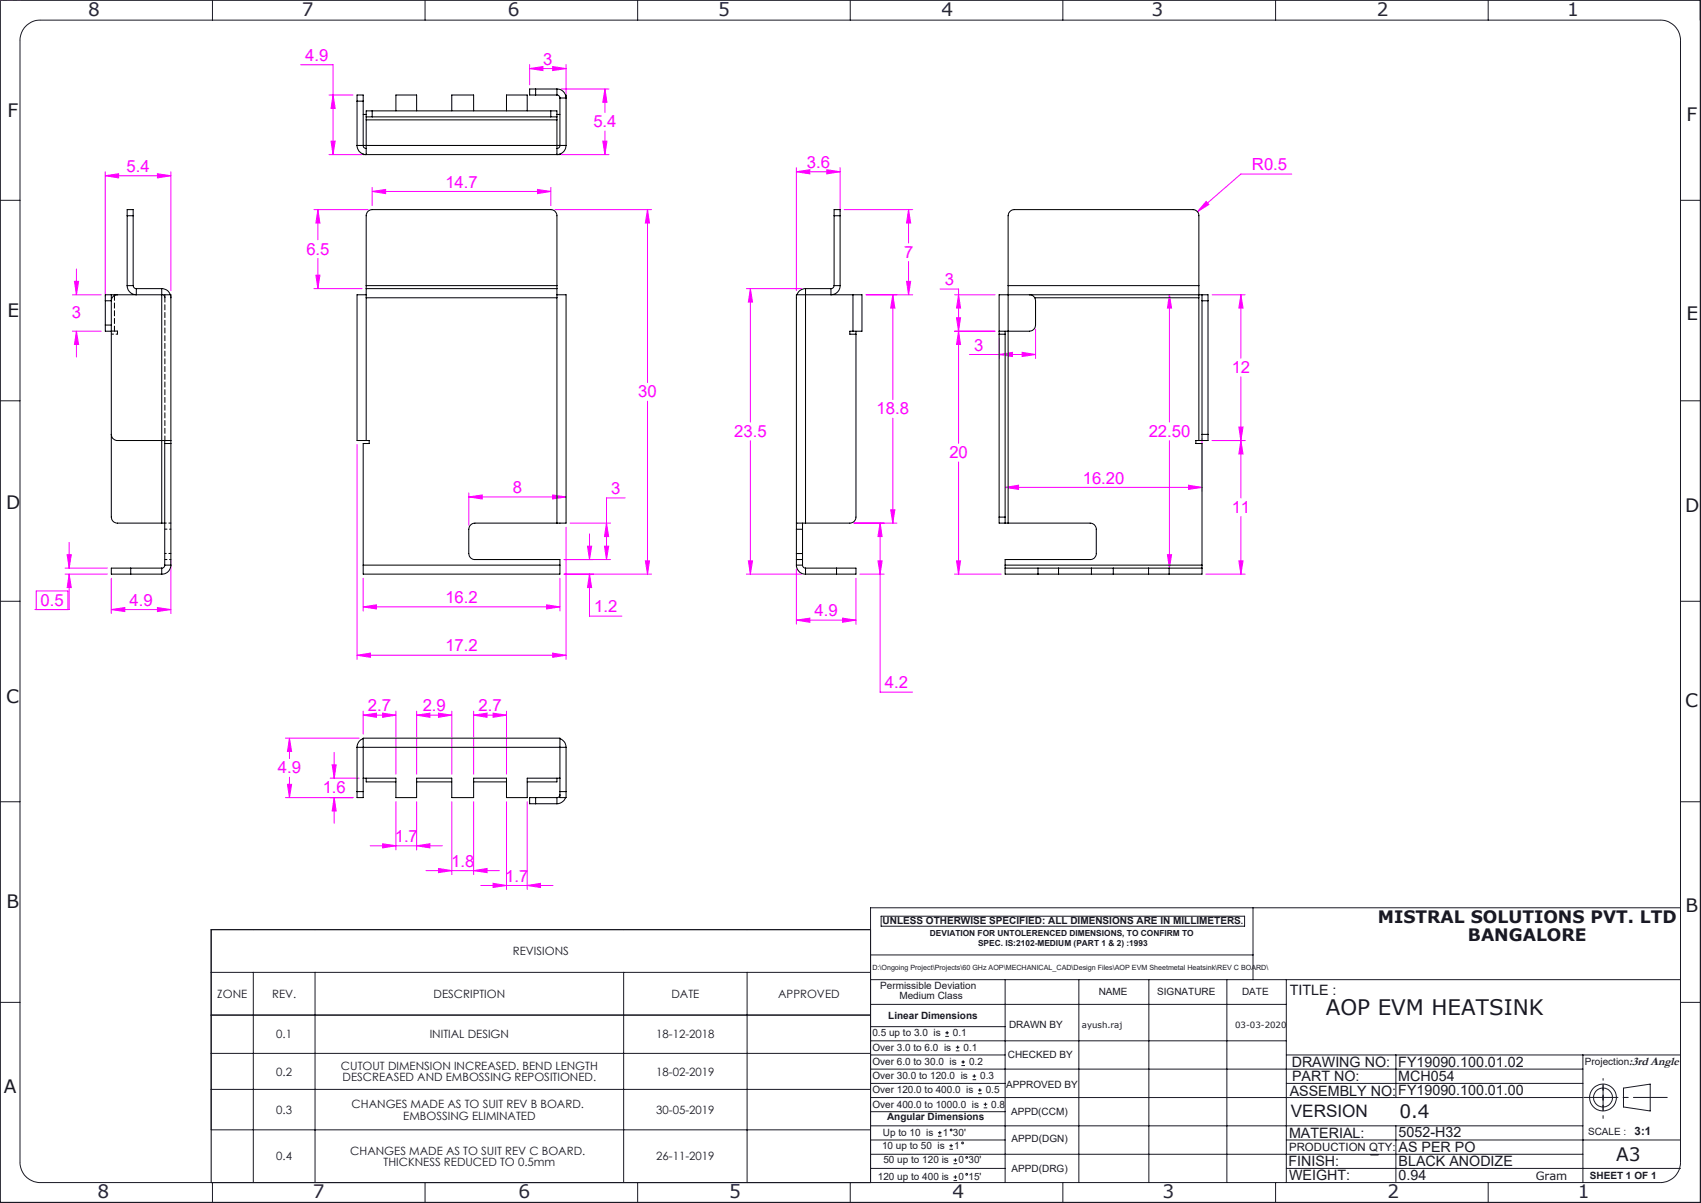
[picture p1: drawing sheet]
<svg xmlns="http://www.w3.org/2000/svg" width="420mm" height="297mm" viewBox="0 0 420 297" stroke-linecap="round" stroke-linejoin="round" font-family="sans-serif">
<g fill="none" stroke="#191924" stroke-width=".25">
<path d="M52.5 0v5M105 0v5M157.4 0v5M209.9 0v5M262.4 0v5M315 0v5M367.5 0v5M6.2 6.7l1-.9a4.6 4.6 0 0 1 2.7-.8h400a4.9 4.9 0 0 1 5 4.9v277a4.9 4.9 0 0 1-5 5.1h-400a5 5 0 0 1-5-5.1v-277.3l.4-1.6zM0 49.5h4.9M414.9 49.5h5M0 99h4.9M414.9 99h5"/>
<path d="M0 148.4h4.9M414.9 148.4h5M0 197.9h4.9M414.9 197.9h5M214.9 235.8h94.5M214.9 229.5h-162.8v49.4h162.8M217.6 226.2h89.7v2.5h-89.7zM309.4 224.1v17.8M414.9 224.1h-200v67.9M0 247.5h4.9M52.1 240.1h162.8M52.1 250.6h162.8"/>
<path d="M62.5 240.1v51.9M77.8 240.1v51.9M154 240.1v51.9M184.5 240.1v51.9M214.9 241.9h200M214.9 248h102.7M214.9 253.5h33.3M214.9 257h102.7M233.4 255.9h.9M233.4 255h.9M233.9 254.5v.9M236 259.4h.9"/>
<path d="M236 258.5h.9M236.5 258.1v.9M248.2 241.9v50.1M266.4 241.9v50.1M283.7 241.9v50.1M302.9 241.9v50.1M317.6 241.9v50.1M414.9 247.5h5M52.1 260.1h162.8M52.1 269h162.8M214.9 260.5h33.3M214.9 271h175.9"/>
<path d="M214.9 278h175.9M214.9 263.9h175.9M214.9 267.5h33.3M214.9 274.5h33.3M231.6 279.6h.9M232.1 279.2v.9M237.4 263.1h.9M237.4 262.2h.9M237.8 261.8v.8M240.1 266.6h.9M240.1 265.7h.9M240.6 265.2v.9"/>
<path d="M241.5 270h.9M241.5 269.1h.9M241.9 268.7v.9M242.9 273.5h.9M242.9 272.6h.9M243.3 272.2v.9M317.6 260.5h97.3M317.6 267.5h73.2M344.7 260.5v10.5M344.7 278v13.7M390.8 260.5v31.5M395.8 267.6v3.4"/>
<path d="M400.9 268.6l6.6-1v6.7l-6.6-1zM52.5 292v5M105 292v5M157.4 292v5M209.9 292v5M214.9 281.4h33.3M214.9 288.5h33.3M214.9 285h175.9M231.6 280.5h.9M234.4 283.7h.9M234.4 282.9h.9M234.8 282.4v.9"/>
<path d="M235.4 291.5h.9M235.4 290.6h.9M235.4 287.3h.9M235.4 286.4h.9M235.9 286v.9M235.9 290.2v.8M262.4 292v5M315 292v5M317.6 281.4h97.3M317.6 288.5h97.3M338.5 285.1h1.8M367.5 292v5"/>
<path d="M419.9 292v5"/>
<circle cx="234.8" cy="279" r=".21"/>
<circle cx="395.8" cy="271" r="3.3"/>
<circle cx="395.8" cy="271" r="2.33"/>
<circle cx="237.7" cy="282.2" r=".22"/>
<circle cx="238.7" cy="285.7" r=".22"/>
<circle cx="238.7" cy="289.9" r=".22"/>
</g>
<g fill="none" stroke="#f0f" stroke-width=".25">
<path d="M74.2 16h8v22.2M130.8 16.9l3.3-.5v1zM130.8 15.9v5.1M130.8 16.9h9M136.5 16.4l3.3 .5-3.3 .5zM139.8 15.9v7.3M81.2 38.2h8.2M81.2 23.5h6M81.7 34.9h1.1l-.6 3.3zM82.2 23.5l.6 3.3h-1.1zM138.5 22h11.9M138.5 38.2h11.9"/>
<path d="M148.8 34.9h1.1l-.5 3.3zM149.4 22l.5 3.3h-1.1zM149.4 22v5.8M149.4 32.3v5.9M26 43.4l3.3-.5v1zM26 42.4v30.9M26 43.4h16.2M38.9 42.9l3.3 .5-3.3 .5zM42.2 42.4v29.4M77.5 51.7h13.4M78.5 51.7l.5 3.4h-1zM78.5 51.7v7.5"/>
<path d="M91.9 47.3l3.3-.5v1zM91.9 46.3v4.5M91.9 47.3h44.1M132.7 46.8l3.3 .5-3.3 .5zM136 46.3v4.5M137 51.7h23.9M159.9 51.7l.5 3.4h-1.1zM159.9 51.7v42.8M196.6 42.4l3.4-.5v1zM196.6 41.4v30.4M196.6 42.4h10.8M204.2 41.9l3.2 .5-3.2 .5z"/>
<path d="M207.4 41.4v10.8M208.5 51.7h16.9M224.3 51.7l.6 3.4h-1.1zM224.3 51.7v8.3M297.8 49.7l.7 .8-2.8 1.8zM318.9 43h-12.5l-10.7 9.3M17.9 72.8h7.1M18.4 69.5h1l-.5 3.3zM18.9 66.4v6.4M77.5 71.3h11.9M78 67.9h1l-.5 3.4zM78.5 63.8v7.5"/>
<path d="M184.3 71.3h13.6M185.3 71.3l.5 3.3h-1zM185.3 71.3v32.9M213.9 72.8h11.5M220.5 72.8l.4 3.3h-1zM220.5 72.8v25.9M223.8 69.5h1.1l-.6 3.3zM224.3 64.6v8.2M232.1 71.4h4.6v38.1M235.7 72.8h10M236.2 78.5h1l-.5 3.3zM236.7 72.8l.5 3.3h-1z"/>
<path d="M288.7 72.8l.6 3.3h-1zM288.7 72.8v31.4M299.3 72.8h8.1M306.4 72.8l.5 3.3h-1zM306.4 72.8v15.6M17.9 81.8h7.1M18.9 81.8l.5 3.3h-1zM18.9 81.8v6.3M159.9 99.1v42.6M235.7 81.8h10M236.7 81.8l.5 3.3h-1zM239.4 87.5h16.3"/>
<path d="M246.7 87.5l3.3-.5v1zM246.7 83.5v5M252.4 87l3.3 .5-3.3 .5zM255.7 81.2v7.3M306.4 93.1v29.8M88.2 109.7v53.1M185.3 108.8v32.9M220.5 103.3v25.8M236.7 114v27.7M288.7 108.8v31.5M293.5 119.8l3.3 .5-3.3 .5zM296.8 108.3v13"/>
<path d="M299.3 108.8h8.1M305.9 105.4h1l-.5 3.4zM306.4 108.8l.5 3.3h-1zM16.6 136.9h1l-.5 3.4zM17.1 133.9v6.4M42.2 138.4v13.1M115.7 122.7l3.4-.5v1zM115.7 121.7v7.9M115.7 122.7h24.1M136.5 122.2l3.3 .5-3.3 .5zM139.3 138.1h11.4M139.8 130.2v32.6"/>
<path d="M140.8 129.1h9.9M145.1 134.9h1l-.5 3.2zM145.6 131.8v6.3M149.3 134.9h1l-.5 3.2zM149.8 129.1l.5 3.4h-1zM154.3 122.9h-4.5v15.2M159.3 138.5h1.1l-.5 3.2zM184.8 138.5h1l-.5 3.2zM210.9 129.1h10.5M216.8 138.5h1l-.5 3.2zM217.3 129.1l.5 3.4h-1zM217.3 129.1v41.8h8"/>
<path d="M219.9 125.9h1l-.4 3.2zM236.2 138.5h1l-.5 3.2zM248.2 120.3l3.3-.5v1zM248.2 120.3h48.6M288.3 136.9h1l-.6 3.4zM305.9 138.5h1l-.5 3.2zM306.4 127.6v14.1M9 150.5v-4.6h7.8v4.6M16.1 141.7h10.4M16.1 140.3h10.4M17.1 141.7l.5 3.4h-1zM17.1 141.7v8.8h-8.5"/>
<path d="M27.5 150.5l3.3-.5v1zM27.5 142.8v8.7M27.5 150.5h14.7M38.9 150l3.3 .5-3.3 .5zM89.7 149.8l3.3-.5v1.1zM89.7 142.8v8M89.7 149.8h48.6M135 149.3l3.3 .5-3.3 .6zM138.3 142.8v8M139.3 141.7h21.6M145.6 141.7l.5 3.4h-1zM145.6 141.7v10.4h8"/>
<path d="M184.3 141.7h13.6M196.6 153.1l3.4-.5v1zM196.6 140.5v13.6M196.6 153.1h14.7M208 152.6l3.3 .5-3.3 .5zM211.3 142.8v11.3M212.3 141.7h6M235.7 141.7h11.5M297.8 141.7h9.6M88.2 161.8l3.3-.5v1zM88.2 161.8h51.6M89.7 176.6l3.3-.5v1z"/>
<path d="M89.7 175.6v5.6M89.7 176.6h8.1M94.5 176.1l3.3 .5-3.3 .5zM97.8 175.6v15.5M102.9 176.6l3.3-.5v1zM102.9 176.6h8.6M102.9 175.6v15.5M108.3 176.1l3.2 .5-3.2 .5zM111.5 175.6v15.5M116.9 176.6l3.4-.5v1zM116.9 176.6h8.2M116.9 175.6v15.5"/>
<path d="M121.7 176.1l3.4 .5-3.4 .5zM125.1 175.6v15.5M136.5 161.3l3.3 .5-3.3 .5zM70.5 196.9h16.7M70.5 182.2h18.2M71 193.6h1l-.5 3.3zM71.5 182.2l.5 3.3h-1zM71.5 182.2v5.1M71.5 191.9v5M81.5 192.1h7.2M82 188.8h1l-.5 3.3zM82.5 196.9l.5 3.3h-1z"/>
<path d="M82.5 185.8v6.3M82.5 196.9v6.4M97.8 197.9v11.9M102.9 197.9v11.9M111.5 197.9v18M116.9 197.9v18M125.1 197.9v21.7M130.2 197.9v21.7M91.4 208.8h17.8M94.5 208.3l3.3 .5-3.3 .5zM102.9 208.8l3.3-.5v1zM105.2 214.9h18.1"/>
<path d="M108.3 214.4l3.2 .5-3.2 .5zM116.9 214.9l3.4-.5v1zM118.7 218.6h17.8M121.7 218.1l3.4 .5-3.4 .5zM130.2 218.6l3.3-.5v1z"/>
</g>
<path d="M52.1 229.5h162.8v62.5h-162.8zM52.1 250.6h162.8" fill="none" stroke="#000" stroke-width=".25"/>
<path d="M395.8 268.6v4.7M395.8 270.9v-4.6" fill="none" stroke="#191924" stroke-width=".25" stroke-dasharray="15.2 1.3 1.3 1.3" stroke-dashoffset="14.8"/>
<path d="M391.1 270.9h20.6" fill="none" stroke="#191924" stroke-width=".25" stroke-dasharray="15.2 1.3 1.3 1.3" stroke-dashoffset="6.9"/>
<path d="M395.8 270.9v3.3" fill="none" stroke="#191924" stroke-width=".25" stroke-dasharray="15.2 1.3 1.3 1.3"/>
<path d="M395.8 270.9v5.2" fill="none" stroke="#191924" stroke-width=".25" stroke-dasharray="15.2 1.3 1.3 1.3" stroke-dashoffset="14.6"/>
<path d="M0 0h419.9v297h-419.9z" fill="none" stroke="#191924" stroke-width=".5"/>
<path d="M135 149.3l3.3 .5-3.3 .6zM89.7 149.8l3.3-.5v1.1zM132.7 46.8l3.3 .5-3.3 .5zM91.9 47.3l3.3-.5v1zM136.5 161.3l3.3 .5-3.3 .5zM88.2 161.8l3.3-.5v1zM159.9 51.7l.5 3.4h-1.1zM159.3 138.5h1.1l-.5 3.2zM78 67.9h1l-.5 3.4zM78.5 51.7l.5 3.4h-1zM115.7 122.7l3.4-.5v1zM136.5 122.2l3.3 .5-3.3 .5zM145.1 134.9h1l-.5 3.2zM145.6 141.7l.5 3.4h-1zM149.8 129.1l.5 3.4h-1zM149.3 134.9h1l-.5 3.2zM196.6 153.1l3.4-.5v1zM208 152.6l3.3 .5-3.3 .5zM217.3 129.1l.5 3.4h-1zM216.8 138.5h1l-.5 3.2zM184.8 138.5h1l-.5 3.2zM185.3 71.3l.5 3.3h-1zM196.6 42.4l3.4-.5v1zM204.2 41.9l3.2 .5-3.2 .5zM224.3 51.7l.6 3.4h-1.1zM223.8 69.5h1.1l-.6 3.3zM220.5 72.8l.4 3.3h-1zM219.9 125.9h1l-.4 3.2zM149.4 22l.5 3.3h-1.1zM148.8 34.9h1.1l-.5 3.3zM136.5 16.4l3.3 .5-3.3 .5zM130.8 16.9l3.3-.5v1zM82.2 23.5l.6 3.3h-1.1zM81.7 34.9h1.1l-.6 3.3zM27.5 150.5l3.3-.5v1zM38.9 150l3.3 .5-3.3 .5zM26 43.4l3.3-.5v1zM38.9 42.9l3.3 .5-3.3 .5zM16.6 136.9h1l-.5 3.4zM17.1 141.7l.5 3.4h-1zM18.4 69.5h1l-.5 3.3zM18.9 81.8l.5 3.3h-1zM94.5 176.1l3.3 .5-3.3 .5zM89.7 176.6l3.3-.5v1zM102.9 208.8l3.3-.5v1zM94.5 208.3l3.3 .5-3.3 .5zM108.3 176.1l3.2 .5-3.2 .5zM102.9 176.6l3.3-.5v1zM116.9 214.9l3.4-.5v1zM108.3 214.4l3.2 .5-3.2 .5zM121.7 176.1l3.4 .5-3.4 .5zM116.9 176.6l3.4-.5v1zM130.2 218.6l3.3-.5v1zM121.7 218.1l3.4 .5-3.4 .5zM82.5 196.9l.5 3.3h-1zM82 188.8h1l-.5 3.3zM71.5 182.2l.5 3.3h-1zM71 193.6h1l-.5 3.3zM252.4 87l3.3 .5-3.3 .5zM246.7 87.5l3.3-.5v1zM236.7 72.8l.5 3.3h-1zM236.2 78.5h1l-.5 3.3zM236.7 81.8l.5 3.3h-1zM236.2 138.5h1l-.5 3.2zM248.2 120.3l3.3-.5v1zM293.5 119.8l3.3 .5-3.3 .5zM288.3 136.9h1l-.6 3.4zM288.7 72.8l.6 3.3h-1zM305.9 138.5h1l-.5 3.2zM306.4 108.8l.5 3.3h-1zM306.4 72.8l.5 3.3h-1zM305.9 105.4h1l-.5 3.4zM297.8 49.7l-2.1 2.6 2.8-1.8z" fill="#f0f"/>
<g fill="none" stroke="#000" stroke-width=".25">
<path d="M88.2 25v-1.5h1.5v1.5M88.2 25v10.9M88.2 35.9h51.6M88.2 25h1.5M89.7 25v10.9a.67 .67 0 0 0 .7 .8M89.7 38v.2h48.6v-.2M89.7 28.3h.7M90.4 28.9h1.5M90.4 28.9v.7M90.4 29.6v8.6a2.29 2.29 0 0 1-2.2-2.3M90.4 29.6h47.1M91.9 27.4h-1.5v1.5"/>
<path d="M91.9 28.9h44.1M91.9 27.4v1.5M91.9 27.4h44.1M97.8 27.4v-3.9h5.1v3.9M111.5 27.4v-3.9h5.4v3.9M125.1 27.4v-3.9h5.1v3.9M132.3 22h-1.5v1.5h1.5M132.3 22v1.5M132.3 23.5h5.2M132.3 22h5.2M136 28.9h1.5M136 27.4h1.5v1.5"/>
<path d="M136 27.4v1.5M137.5 28.9v.7M137.5 29.6v8.6a2.29 2.29 0 0 0 2.3-2.3M137.5 22a2.23 2.23 0 0 1 2.3 2.2h-1.5M137.5 23.5a.72 .72 0 0 1 .8 .7M137.5 22v1.5M137.5 28.3h.8M138.3 24.2v11.9l-.3 .4-.5 .2M139.6 23.5h.2v12.4M31.4 53.3v-1.6h1.5v1.6M31.4 53.3h1.5M31.4 53.3v17.2"/>
<path d="M32.9 53.3v17.2M206 53.3v-1.6h1.4v1.6M206 53.3v17.2M206 53.3h1.4M207.4 53.3v17.2M26 74.3h1.5M26 74.3v6M27.5 72.8v1.5M27.5 72.8h-1.5v1.5M27.5 72.8h.8M27.5 74.3l.1 53.7a1.43 1.43 0 0 0 1.4 1.1h10.9M28.3 72.8h13.9v66.7"/>
<path d="M28.3 72.8v.2M29 72.8a1.49 1.49 0 0 0-1.5 1.5M31.4 70.5a2.29 2.29 0 0 0 2.3 2.3v-1.5M31.4 70.5h1.5M32.9 70.5v.1a.73 .73 0 0 0 .8 .7M33.7 71.3h6.2M39.9 71.3l1.3 .3 .9 1.2M39.9 71.3v57.8M90.4 71.3v1.5M90.4 72.8h-2.2v36h2.2M90.4 70.5v.8M90.4 70.5v-17.4l.5-1 1-.4 44.5 .1 .6 .3 .5 1v17.4"/>
<path d="M90.4 72.8v36M90.4 73.5h47.1M90.4 71.3h47.1M90.4 70.5h47.1M137.5 72.8h2.3v56.3h-2.3M137.5 71.3v1.5M137.5 70.5v.8M137.5 72.8v56.3M198.9 71.3l-1.4 .4-.7 1.1M198.9 71.3h6.3M198.9 71.3v57.8M206 70.5l-.1 .1a.73 .73 0 0 1-.7 .7"/>
<path d="M206 70.5h1.4M207.4 70.5a2.23 2.23 0 0 1-2.2 2.3v-1.5M210.6 72.8h2.2v9h-2.2M210.6 72.8h-14v56.3M210.6 72.8v9M248.9 72.8h-2.2v54.9M248.9 70.5v-17.2l.4-1 .8-.5 44.4-.1 .9 .3a1.32 1.32 0 0 1 .6 1.3v17.2M248.9 70.5v2.3M248.9 70.5h47.1M248.9 72.8h47.1M248.9 72.8v56.3M254.2 72.8a1.49 1.49 0 0 1 1.5 1.5v6l-.2 .7-.3 .4-1 .4h-7.5"/>
<path d="M255.5 73.5h40.5M296 70.5v2.3M296 72.8v.7M296 72.8h.8M296 73.5v35.3M296.8 72.8v1.5M296.8 72.8h1.5v1.5M296.8 74.3h1.5M296.8 74.3v32.9M298.3 74.3v32.9M26 80.3v1.5h1.5M26 80.3h1.5"/>
<path d="M210.6 81.8h-.8v.7h1.5M211.3 81.8v46.2l-.5 .8-.8 .3h-11.1M246.7 82.5h1.5M248.2 81.8v45.9M27.5 107.2l.1 .4a1.53 1.53 0 0 0 1.4 1.2h13.2M40.7 109.5h1.5M40.7 108.8v30.7M90.4 108.8h.8v.7h-1.5v30M296 108.8h.8M296 108.8h-.7v.7h1.5v30M296.8 107.2v1.6M296.8 107.2h1.5"/>
<path d="M298.3 107.2v1.6h-1.5M39.9 129.1h.8M40.7 139.5v.1a.73 .73 0 0 1-.8 .7M40.7 139.5h1.5M42.2 139.5a2.23 2.23 0 0 1-2.3 2.2M89.7 139.5v2.2h48.6v-2.2M89.7 139.5h48.6M137.5 129.1l-20.6 .1-.8 .5-.4 1v6l.4 1 1 .4h21.2v1.4M196.6 129.1h2.3M196.6 139.5a2.23 2.23 0 0 0 2.3 2.2M196.6 136.7v1.4M196.6 129.1v1.6"/>
<path d="M196.6 139.5h1.6M196.6 138.1h1.6M196.6 130.7v6M196.6 138.1v1.4M196.6 136.7h1.6M196.6 130.7h1.6M198.2 139.5v.1a.73 .73 0 0 0 .7 .7M198.2 136.7v1.4M198.2 129.1v1.6M198.2 130.7v6M198.2 138.1v1.4M246.7 127.7v1.4h1.5"/>
<path d="M246.7 127.7h1.5M248.2 127.7v1.4M248.2 139.5v.8M248.2 129.1h.7M248.2 139.5h48.6M248.9 129.1l20.6 .1a1.6 1.6 0 0 1 1.2 1.5l-.1 6.5a1.48 1.48 0 0 1-1.4 .9h-21v1.4M296.8 139.5v.8M32.3 140.3v1.4M39.9 140.3h-12.4v1.4h12.4M39.9 140.3v1.4M198.9 140.3h12.4v1.4h-12.4M198.9 140.3v1.4"/>
<path d="M206.6 140.3v1.4M248.2 140.3v1.4h48.6v-1.4M248.2 140.3h48.6M256.3 140.3v1.4M261.4 140.3v1.4M269.5 140.3v1.4M274.9 140.3v1.4M283.6 140.3v1.4M288.7 140.3v1.4M88.2 195.4v1.5h1.5v-1.5M88.2 184.5v10.9M88.2 184.5h51.6"/>
<path d="M88.2 195.4h1.5M89.7 195.4v-13.2h48.6v13.2M89.7 182.3l-.3 .2a2.3 2.3 0 0 0-1.2 2M89.7 192.1h8.1v4.8h5.1v-4.8h8.6v4.8h5.4v-4.8h8.2v4.8h5.1v-4.8h8.1M90.4 192.1v.9h7.4M102.9 193h8.6M116.9 193h8.2M132.3 196.9h-1.5v1.5h1.5M132.3 196.9v1.5M132.3 196.9h5.2M132.3 198.4h5.2M137.5 192.1v.9h-7.3"/>
<path d="M137.5 196.9v1.5M138.3 182.3l1.1 1 .4 1.2M138.3 195.4v1.5h1.5v-1.5M138.3 196.2l-.4 .6-.4 .1M138.3 195.4h1.5M139.6 196.9l-.2 .5-.7 .6-1.2 .4M139.8 184.5v10.9"/>
</g>
<path d="M40.7 73.5v35.2" fill="none" stroke="#000" stroke-width=".25" stroke-dasharray="1.3 .6" stroke-dashoffset=".2"/>
<path d="M40.7 72.7v.8M42.2 73.5l-.1-.8M27.5 81.7h.8M29 82.5v-.8M29 81.7h-.7" fill="none" stroke="#000" stroke-width=".25" stroke-dasharray="1.3 .6" stroke-dashoffset=".4"/>
<path d="M40.7 73.5l-.2-.5-.5-.3" fill="none" stroke="#000" stroke-width=".25" stroke-dasharray="1.3 .6" stroke-dashoffset=".6"/>
<path d="M27.5 82.5h1.5M40.7 130.6h1.5M40.7 138.1h1.5M42.2 129.1h-1.5M42.2 136.6h-1.5" fill="none" stroke="#000" stroke-width=".25" stroke-dasharray="1.3 .6" stroke-dashoffset=".8"/>
<path d="M28.3 81.7v-8.8" fill="none" stroke="#000" stroke-width=".25" stroke-dasharray="1.3 .6"/>
<text font-size="5.3" fill="#191924" x="327.3" y="250.5">AOP EVM HEATSINK</text>
<g font-size="4.6" fill="#212142">
<text x="21.8" y="4">8</text>
<text x="74.5" y="3.9">7</text>
<text x="125.4" y="3.9">6</text>
<text x="177.3" y="3.9">5</text>
<text x="232.5" y="3.9">4</text>
<text x="284.3" y="3.9">3</text>
<text x="339.9" y="3.9">2</text>
<text x="386.9" y="3.9">1</text>
<text x="24.1" y="295.8">8</text>
<text x="77.2" y="295.8">7</text>
<text x="128" y="295.8">6</text>
<text x="180" y="295.8">5</text>
<text x="235.2" y="295.8">4</text>
<text x="287" y="295.8">3</text>
<text x="342.6" y="295.8">2</text>
<text x="389.6" y="295.8">1</text>
</g>
<g font-size="4.6" fill="#191924">
<text x="1.9" y="29">F</text>
<text x="416.4" y="29.8">F</text>
<text x="1.9" y="78.2">E</text>
<text x="416.4" y="79.1">E</text>
<text x="1.6" y="125.6">D</text>
<text x="416.1" y="126.5">D</text>
<text x="1.6" y="173.7">C</text>
<text x="416.1" y="174.5">C</text>
<text x="1.6" y="224.2">B</text>
<text x="416.1" y="225.1">B</text>
<text x=".9" y="269.9">A</text>
<text x="345.5" y="275.9">0.4</text>
<text x="399.1" y="286.6">A3</text>
</g>
<g font-size="4.2" fill="#191924">
<text x="340.2" y="228">MISTRAL SOLUTIONS PVT. LTD</text>
<text x="362.5" y="232.2">BANGALORE</text>
<text x="318.7" y="275.9">VERSION</text>
</g>
<g font-size="4.1" fill="#f0f">
<text x="75.4" y="15">4.9</text>
<text x="134.1" y="16">3</text>
<text x="146.5" y="31.4">5.4</text>
<text x="199.2" y="41.5">3.6</text>
<text x="31.2" y="42.5">5.4</text>
<text x="110" y="46.3">14.7</text>
<text x="309.1" y="42">R0.5</text>
<text x="75.6" y="62.9">6.5</text>
<text x="223.2" y="63.6">7</text>
<text x="233.3" y="70.4">3</text>
<text x="17.8" y="78.6">3</text>
<text x="240.5" y="86.6">3</text>
<text x="304.1" y="92.1">12</text>
<text x="157.6" y="98.1">30</text>
<text x="181.3" y="107.9">23.5</text>
<text x="216.5" y="102.3">18.8</text>
<text x="283.6" y="107.9">22.50</text>
<text x="234.4" y="113.1">20</text>
<text x="267.3" y="119.4">16.20</text>
<text x="126.6" y="121.8">8</text>
<text x="150.9" y="122">3</text>
<text x="304.1" y="126.6">11</text>
<text x="10" y="149.6">0.5</text>
<text x="32" y="149.6">4.9</text>
<text x="110" y="148.9">16.2</text>
<text x="146.7" y="151.2">1.2</text>
<text x="201.1" y="152.2">4.9</text>
<text x="110" y="160.8">17.2</text>
<text x="218.5" y="169.9">4.2</text>
<text x="90.9" y="175.6">2.7</text>
<text x="104.4" y="175.6">2.9</text>
<text x="118.2" y="175.6">2.7</text>
<text x="68.6" y="190.9">4.9</text>
<text x="79.7" y="195.9">1.6</text>
<text x="97.5" y="207.9">1.7</text>
<text x="111.4" y="214">1.8</text>
<text x="124.8" y="217.7">1.7</text>
</g>
<g font-size="3.5" fill="#191924">
<text x="318.4" y="245.7">TITLE :</text>
<text x="318.9" y="263.5">DRAWING NO:</text>
<text x="345.3" y="263.5">FY19090.100.01.02</text>
<text x="319" y="266.9">PART NO:</text>
<text x="345.3" y="266.9">MCH054</text>
<text x="318.5" y="270.6">ASSEMBLY NO:</text>
<text x="345.3" y="270.3">FY19090.100.01.00</text>
<text x="318.3" y="280.9">MATERIAL:</text>
<text x="345.3" y="280.8">5052-H32</text>
<text x="318.1" y="287.8">FINISH:</text>
<text x="345.3" y="287.8">BLACK ANODIZE</text>
<text x="345.3" y="284.4">AS PER PO</text>
<text x="318.3" y="291.4">WEIGHT:</text>
<text x="345.3" y="291.4">0.94</text>
</g>
<text font-size="2.9" fill="#191924" x="402.2" y="263">:3rd Angle</text>
<g font-size="2.8" fill="#191924">
<text x="126.6" y="235.8">REVISIONS</text>
<text x="53.7" y="246.4">ZONE</text>
<text x="67.2" y="246.4">REV.</text>
<text x="107" y="246.4">DESCRIPTION</text>
<text x="165.8" y="246.4">DATE</text>
<text x="192.1" y="246.4">APPROVED</text>
<text x="68.2" y="256.4">0.1</text>
<text x="106.1" y="256.4">INITIAL DESIGN</text>
<text x="162.1" y="256.4">18-12-2018</text>
<text x="68.2" y="265.6">0.2</text>
<text x="84.2" y="264.1">CUTOUT DIMENSION INCREASED. BEND LENGTH</text>
<text x="84.6" y="267">DESCREASED AND EMBOSSING REPOSITIONED.</text>
<text x="162.1" y="265.6">18-02-2019</text>
<text x="68.2" y="275">0.3</text>
<text x="86.8" y="273.6">CHANGES MADE AS TO SUIT REV B BOARD.</text>
<text x="162.1" y="275">30-05-2019</text>
<text x="99.6" y="276.4">EMBOSSING ELIMINATED</text>
<text x="403.6" y="280.2">3:1</text>
<text x="68.2" y="286.5">0.4</text>
<text x="86.5" y="285.1">CHANGES MADE AS TO SUIT REV C BOARD.</text>
<text x="94.7" y="287.9">THICKNESS REDUCED TO 0.5mm</text>
<text x="162" y="286.5">26-11-2019</text>
<text x="318.3" y="284.1">PRODUCTION QTY:</text>
<text x="379.2" y="291.2">Gram</text>
</g>
<g font-size="2.5" fill="#191924">
<text x="217.9" y="228.1">UNLESS OTHERWISE SPECIFIED: ALL DIMENSIONS ARE IN MILLIMETERS</text>
<text x="217.3" y="244.3">Permissible Deviation</text>
<text x="271.3" y="245.7">NAME</text>
<text x="285.7" y="245.7">SIGNATURE</text>
<text x="306.7" y="245.7">DATE</text>
<text x="219.3" y="251.5">Linear Dimensions</text>
<text x="222.1" y="246.7">Medium Class</text>
<text x="215.4" y="255.8">0.5 up to 3.0 is</text>
<text x="235.3" y="255.8">0.1</text>
<text x="249.1" y="253.8">DRAWN BY</text>
<text x="215.4" y="259.4">Over 3.0 to 6.0 is</text>
<text x="215.4" y="263">Over 6.0 to 30.0 is</text>
<text x="237.9" y="259.4">0.1</text>
<text x="239.3" y="263">0.2</text>
<text x="248.8" y="261.2">CHECKED BY</text>
<text x="391.4" y="263">Projection</text>
<text x="215.4" y="266.5">Over 30.0 to 120.0 is</text>
<text x="215.4" y="269.9">Over 120.0 to 400.0 is</text>
<text x="242" y="266.5">0.3</text>
<text x="243.4" y="269.9">0.5</text>
<text x="248.4" y="268.7">APPROVED BY</text>
<text x="215.4" y="273.4">Over 400.0 to 1000.0 is</text>
<text x="244.8" y="273.4">0.8</text>
<text x="249.6" y="275.4">APPD(CCM)</text>
<text x="218" y="280.5">Up to 10 is</text>
<text x="219" y="276.5">Angular Dimensions</text>
<text x="232.8" y="280.5">1</text>
<text x="235.3" y="280.5">30'</text>
<text x="392.1" y="280.2">SCALE :</text>
<text x="217.8" y="283.7">10 up to 50 is</text>
<text x="218.1" y="287.2">50 up to 120 is</text>
<text x="235.6" y="283.7">1</text>
<text x="236.7" y="287.2">0</text>
<text x="239.1" y="287.2">30'</text>
<text x="249.8" y="282">APPD(DGN)</text>
<text x="216.8" y="291.4">120 up to 400 is</text>
<text x="236.7" y="291.4">0</text>
<text x="239.1" y="291.4">15'</text>
<text x="249.8" y="289.4">APPD(DRG)</text>
<text x="392.6" y="291.2">SHEET 1 OF 1</text>
</g>
<g font-size="2.1" fill="#191924">
<text x="229.6" y="231">DEVIATION FOR UNTOLERENCED DIMENSIONS, TO CONFIRM TO</text>
<text x="241.5" y="233.5">SPEC. IS:2102-MEDIUM (PART 1 &amp; 2) :1993</text>
<text x="306.4" y="228.1">.</text>
<text x="267.1" y="253.8">ayush.raj</text>
<text x="305" y="253.8">03-03-2020</text>
</g>
<text font-size="1.8" fill="#191924" x="215.4" y="239.5">D:\Ongoing Project\Projects\60 GHz AOP\MECHANICAL_CAD\Design Files\AOP EVM Sheetmetal Heatsink\REV C BOARD\</text>
</svg>
